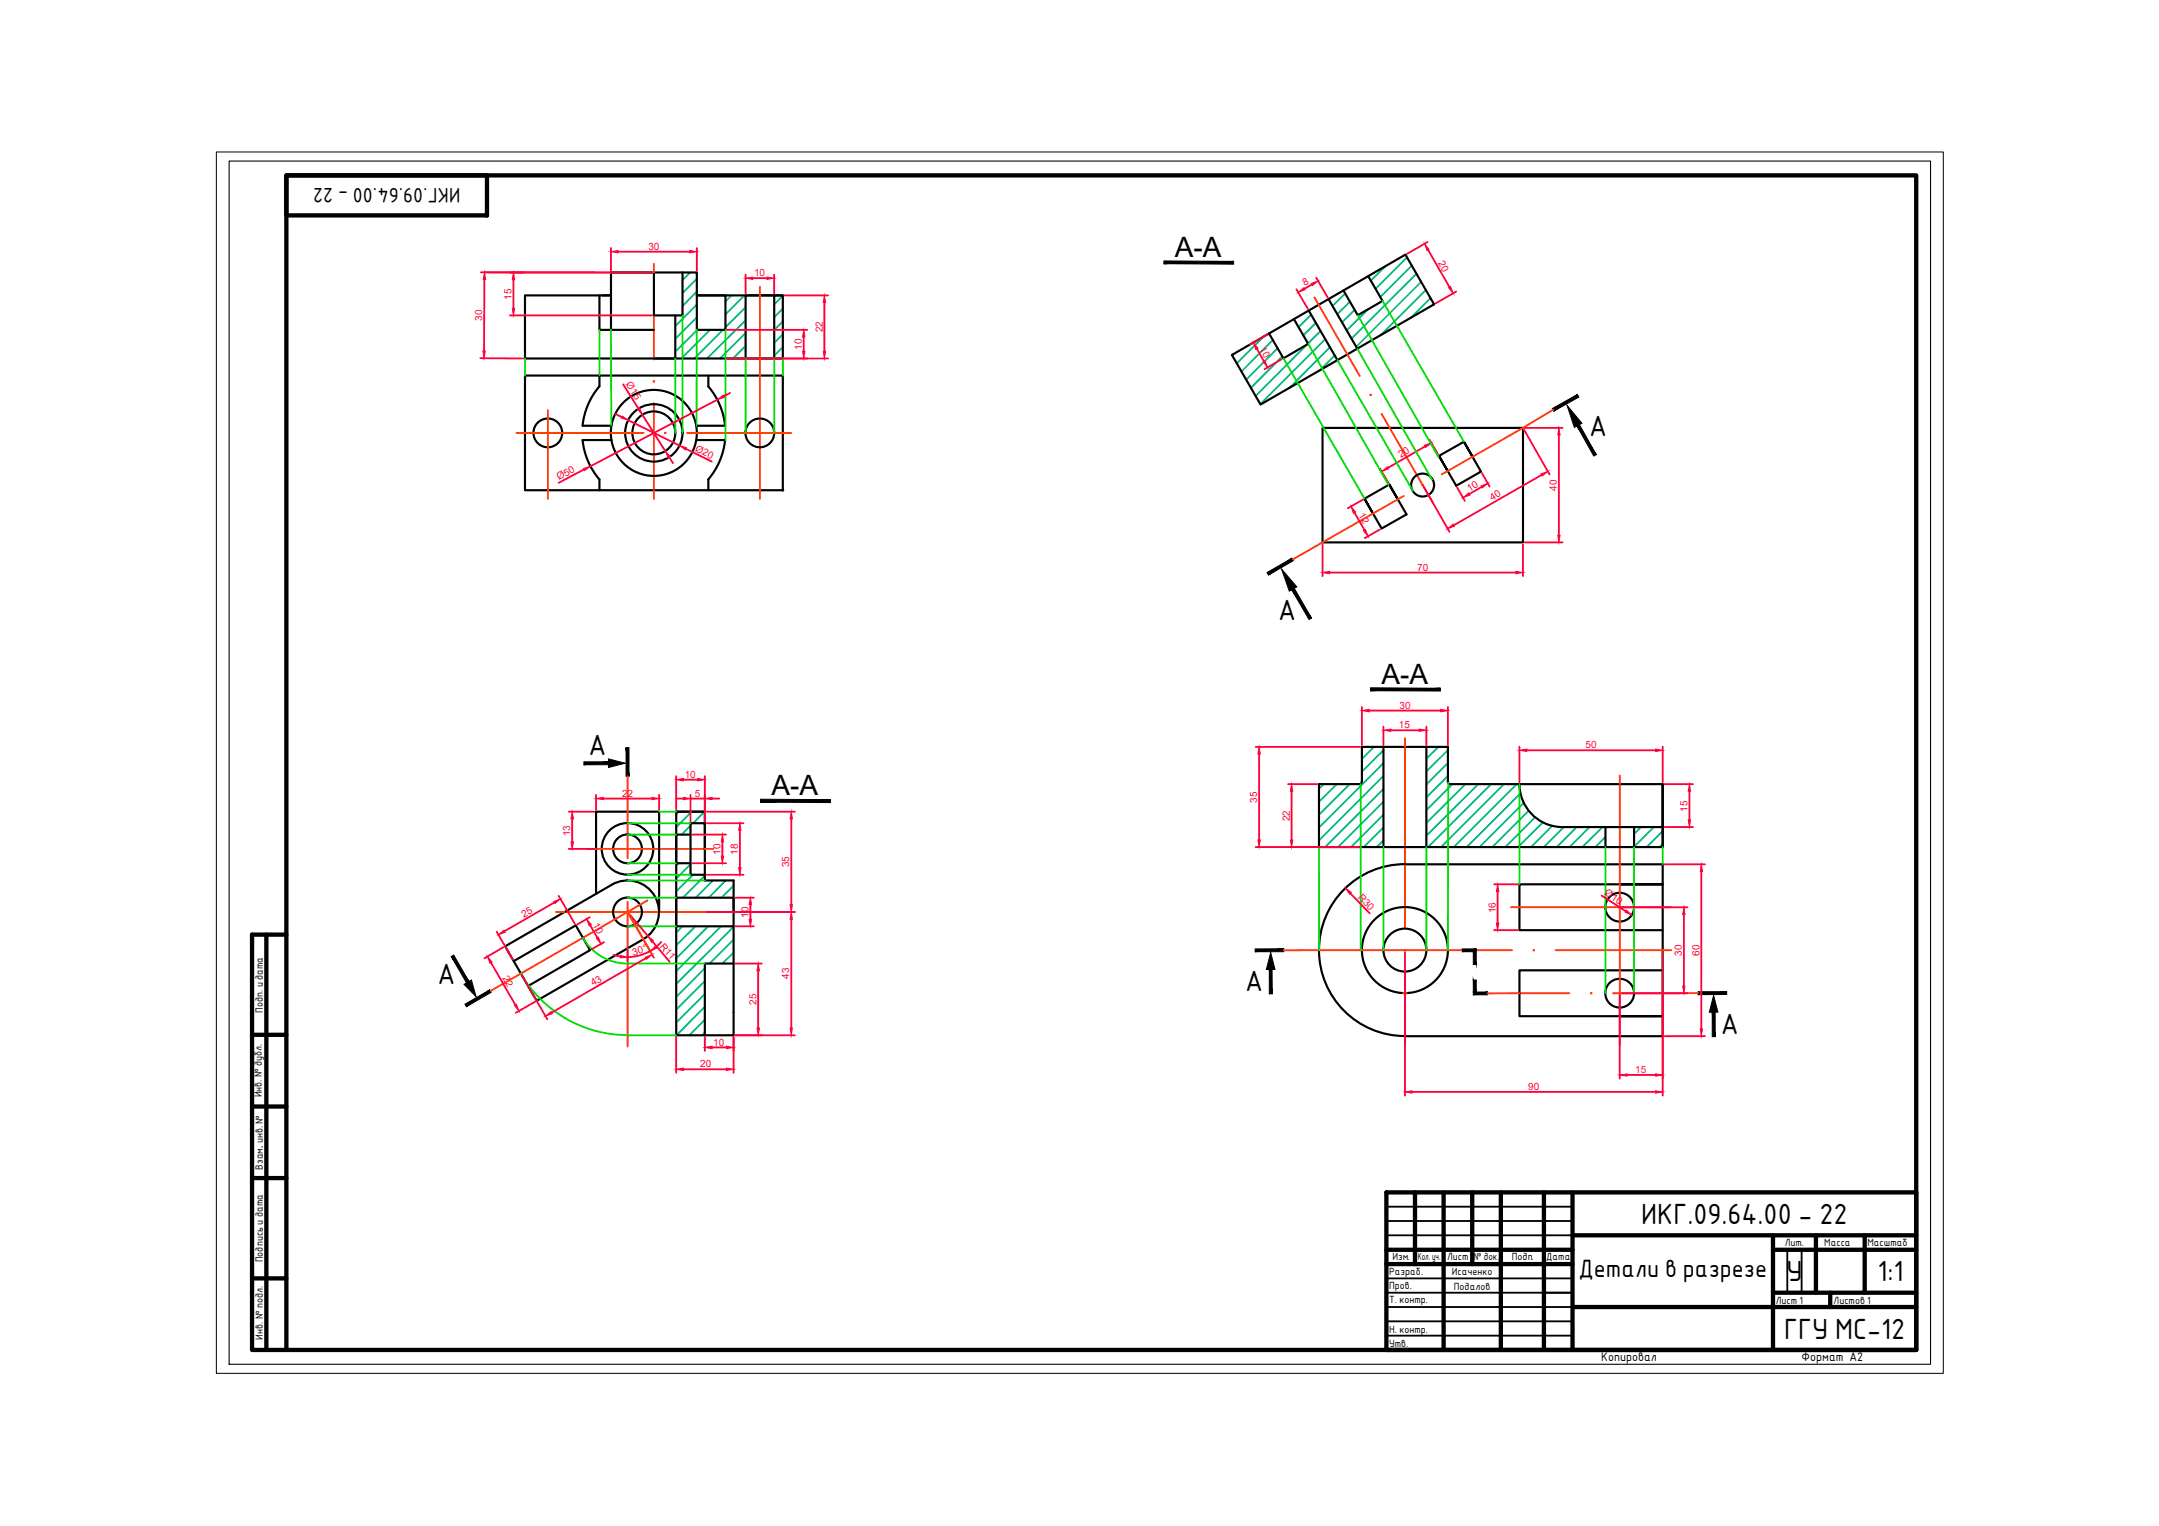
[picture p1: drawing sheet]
<svg xmlns="http://www.w3.org/2000/svg" width="297mm" height="210mm" viewBox="0 0 297 210" stroke-linecap="round" stroke-linejoin="round" font-family="sans-serif">
<!-- layer: 0 -->
<path d="M31.5 22.2h234.1v165.5h-234.1z" fill="none" stroke="#000" stroke-width=".15"/>
<path d="M39.4 24.1h224.2v161.6h-224.2zM36.6 128.6v57.1M39.4 128.6h-4.7v57.1h4.7M34.7 142.3h4.7M34.7 152.2h4.7M34.7 162h4.7M34.7 175.8h4.7" fill="none" stroke="#000" stroke-width=".59"/>
<path d="M39.4 128.6v57.1" fill="none" stroke="#000" stroke-width=".3"/>
<g fill="none" stroke="#000" stroke-width=".59">
<path d="M39.4 24.1h27.6v5.5h-27.6zM190.7 164h72.9v21.7h-72.9zM190.7 171.9h25.7M190.7 173.9h25.7M194.7 164v9.9M198.6 164v21.7M202.6 164v9.9M206.5 164v21.7M212.4 164v21.7M216.4 169.9h47.2M216.4 179.8h47.2M216.4 164v21.7"/>
<path d="M243.9 171.9h19.7M243.9 169.9v15.8M243.9 177.8h19.7M249.8 169.9v7.9M251.8 177.8v2M256.5 169.9v7.9"/>
</g>
<path d="M190.7 166h25.7M190.7 168h25.7M190.7 175.8h25.7M190.7 177.8h25.7M190.7 179.8h25.7M190.7 169.9h25.7M245.9 171.9v5.9M247.9 171.9v5.9M190.7 181.8h25.7M190.7 183.7h25.7" fill="none" stroke="#000" stroke-width=".25"/>
<g fill="none" stroke="#00b88a" stroke-width=".25">
<path d="M95 37.5l-1.1 1M95.9 38.3l-2 2M190.6 36.7l-2 1.9M193.6 35.4l-4.3 4.3M194.2 36.5l-4.3 4.3M194.9 37.6l-9 9M195.5 38.8l-8.9 8.9M196.2 39.9l-6.2 6.2M95.9 40.1l-2 2M95.9 41.9l-3 2.9M95.9 43.7l-3 2.9M95.9 45.4l-3 3"/>
<path d="M97.7 45.4l-3.9 3.9M99.5 45.4l-4 3.9M100.7 40.6l-.9 .9M102.4 40.6l-2.6 2.7M102.6 42.3l-2.8 2.7M102.6 44l-5.3 5.3M102.6 45.8l-3.5 3.5M102.6 47.6l-1.8 1.7M107.7 40.7l-1.2 1.2M107.7 42.5l-1.2 1.1M107.7 44.2l-1.2 1.2M107.7 46l-1.2 1.2"/>
<path d="M107.7 47.7l-1.2 1.2M169.6 48.7l-.1 .2M173.8 46.3l-3.7 3.7M175.1 46.8l-4.3 4.3M175.8 47.9l-4.3 4.3M176.4 49l-4.3 4.4M179.8 47.4l-7.1 7.1M180.4 43.3l-1.7 1.7M181 44.4l-1.7 1.7M181.7 45.5l-1.8 1.8M182.3 46.6l-8.9 9M183 47.8l-5.6 5.6"/>
<path d="M183.6 48.9l-2 2M185.1 40.4l-1.7 1.7M185.7 41.5l-1.7 1.7M186.4 42.6l-1.8 1.7M188.2 42.6l-2.9 2.9M196.8 41l-2.7 2.7M93.4 118.7l-.4 .4M93.4 111.6l-.4 .4M95 113.6l-1.2 1.2M95 118.9l-2 2M95.2 111.6l-2.2 2.2M96.9 111.6l-1.5 1.6"/>
<path d="M182.1 107.9l-.6 .6M183.9 107.9l-2.4 2.4M185.7 107.9l-4.2 4.2M189 102.7l-1.6 1.7M190.3 105l-8.8 8.8M190.3 106.7l-8.8 8.9M190.3 103.2l-2.9 2.9M190.3 108.5l-8 8M190.3 110.3l-6.2 6.2M190.3 112l-4.4 4.5M190.3 113.8l-2.7 2.7M190.3 115.6l-.9 .9"/>
<path d="M197.9 102.7l-1.7 1.7M199.2 104.9l-3 3M199.2 106.7l-3 3M199.2 103.2l-3 2.9M199.8 107.9l-3.6 3.5M201.6 107.9l-5.4 5.3M203.4 107.9l-7.2 7.1M205.2 107.9l-8.7 8.6M206.9 107.9l-8.6 8.6M208.7 107.9l-8.7 8.6M209.2 109.1l-7.4 7.4M209.6 110.4l-6 6.1"/>
<path d="M210.3 111.5l-5 5M211.2 112.4l-4.1 4.1M212.3 113.1l-3.4 3.4M213.6 113.6l-3 2.9M215.2 113.8l-2.8 2.7M216.9 113.8l-2.7 2.7M218.7 113.8l-2.8 2.7M220.5 113.8l-2.8 2.7M220.9 115.1l-1.4 1.4M225.8 113.8l-1 .9M227.5 113.8l-2.7 2.7M228.8 114.3l-2.2 2.2"/>
<path d="M228.8 116.1l-.5 .4M93.9 127.4l-.9 .9M95.3 120.3l-2.3 2.3M95.7 127.4l-2.7 2.6M97 120.5l-3 3M97 133.2l-4 3.9M97 135l-4 3.9M97 136.7l-4 4M97 138.5l-3.9 3.9M97.4 127.4l-4.4 4.4M98.1 121.1l-2.4 2.4M99.2 127.4l-6.2 6.2"/>
<path d="M99.9 121.1l-2.4 2.4M100.9 121.8l-1.6 1.7M100.9 127.5l-7.9 7.9M100.9 129.2l-3.3 3.3M100.9 131l-1.5 1.5M97 140.3l-2.1 2.1M97 142l-.4 .4"/>
</g>
<g fill="none" stroke="#000" stroke-width=".3">
<path d="M90 37.5v5.9h3.9v-5.9M188.2 38l2 3.4-3.4 2-2-3.4M72.2 40.6h11.9v-3.1h11.8v3.1h11.8v8.7h-35.5zM72.2 51.7h35.5v15.7h-35.5zM80.2 58.6h3.9M82.5 51.7v1.4a9.9 9.9 0 0 0-2.3 5.5M82.5 40.6v4.8h1.6M82.9 40.6h1.2v4.8h5.9M84.1 58.5l-.1 .1M92.9 43.4v5.9h-2.9M95.8 58.5l4 .1M95.9 40.6h3.9v4.8h-3.9z"/>
<path d="M97.5 51.7l-.1 1.4a9.9 9.9 0 0 1 2.4 5.5M106.5 40.6h-3.9v8.7M107.7 40.6h-1.2v8.7M169.5 48.8l23.9-13.8 3.9 6.9-23.9 13.7zM178 43.9l2 3.4-3.4 2-2-3.4M180.1 42.7l3.9 6.8M182 58.9h27.5v15.7h-27.5zM182.8 41.1l3.9 6.9M80.2 60.5a9.9 9.9 0 0 0 2.3 5.4v1.5M80.2 60.5h3.9M84 60.5h.1M95.9 60.5l-.1 .1"/>
<path d="M95.9 60.5h3.9M99.8 60.5a9.9 9.9 0 0 1-2.4 5.4l.1 1.5M191.1 66.6l-3.4 2M192.3 68.7l-1.2-2.1 2.4 4.2-3.4 1.9-2.4-4.1 1.2 2M201.4 60.8l-3.4 1.9M202.6 62.8l-1.2-2 2.4 4.1-3.5 1.9-2.3-4.1 1.2 2.1M93 111.6h4v9.5h3.9v21.3h-7.9v-30.8h4M95 114.8h-2v3.9h2M97 116.8v-3.6h-2v7.1h2M187.2 107.9h-5.7v8.6h47.3v-8.6v5.9h-14.2M190.3 102.7v13.8M196.2 102.7v13.8"/>
<path d="M199.2 107.5l.2 .4h29.4v8.6M199.2 107.5v-4.8h-11.8v4.7l-.2 .4M209 107.8a5.9 5.9 0 0 0 5.6 5.9M220.9 113.8v2.7M224.8 113.8v2.7M69.5 130.2l14.7-8.5a4.3 4.3 0 0 1 5.9 1.6 4.3 4.3 0 0 1-1.6 5.9l-14.7 8.5zM70.7 132.2l8.5-4.9 2 3.4-8.5 4.9M82 123v-11.4h8.7v13.8M100.9 125.4v-1.9h-7.9v3.9h7.9M100.9 132.5h-3.9v9.9M222.8 121.6h6h-19.8v6.3h19.8M228.8 133.5h-19.8v6.3h19.8h-6"/>
<path d="M193.3 142.5a11.8 11.8 0 0 1-11.8-11.8 11.8 11.8 0 0 1 11.8-11.8h35.5v23.6h-35.5"/>
<circle cx="75.4" cy="59.5" r="1.98"/>
<circle cx="90" cy="59.5" r="5.9"/>
<circle cx="90" cy="59.5" r="3.9"/>
<circle cx="90" cy="59.5" r="2.95"/>
<circle cx="104.5" cy="59.5" r="1.98"/>
<circle cx="195.7" cy="66.7" r="1.58"/>
<circle cx="86.3" cy="116.8" r="3.5"/>
<circle cx="86.3" cy="116.8" r="1.98"/>
<circle cx="86.3" cy="125.4" r="1.98"/>
<circle cx="193.3" cy="130.7" r="5.9"/>
<circle cx="193.3" cy="130.7" r="2.95"/>
<circle cx="222.8" cy="136.6" r="1.98"/>
<circle cx="222.8" cy="124.8" r="1.98"/>
</g>
<g fill="none" stroke="#ff3f00" stroke-width=".25">
<path d="M90 36.3v13.2M104.5 39.4v29.2M71 59.6h17.5M75.4 56.4v12.2M90 55.4v13.2M94.5 59.6h14.4M180.8 40.9l6.3 10.8M190.1 56.9l7 12.2M213.7 56.4l-4.2 2.5-11.1 6.3M193.1 68.2l-15.3 8.8M80.8 116.8h17.4M86.3 106.8v11.3"/>
<path d="M193.3 101.6v26.1M222.8 106.7v37M76.5 125.4h25.6M86.3 124.1v19.8M86.3 125.4l3.4 5.9M89.1 123.9l-21.6 12.4M193 136.6h.5M193.3 133.7v10M207.9 124.8h22M208 130.7h-31.4M214 130.7h15.9M215.9 136.6h-11.3"/>
<path d="M233.6 136.6h-11.7"/>
</g>
<g fill="#ff3f00" stroke="#ff3f00" stroke-width=".14">
<circle cx="90" cy="52.5" r=".11"/>
<circle cx="91.5" cy="59.6" r=".11"/>
<circle cx="188.6" cy="54.3" r=".11"/>
<circle cx="195.7" cy="66.7" r=".11"/>
<circle cx="193.3" cy="130.7" r=".11"/>
<circle cx="211" cy="130.7" r=".11"/>
<circle cx="218.9" cy="136.6" r=".11"/>
<circle cx="86.3" cy="121" r=".11"/>
</g>
<g fill="#000" stroke="#000" stroke-width=".14">
<path d="M215.6 55.7l2 2.5-1 .6zM176.3 78.3l2.1 2.4-1 .6zM83.7 104.4l2.3 .6-2.3 .6zM63.8 135.4l1.1-.6 .6 2.3zM174.8 131l.6 2.3h-1.2zM235.8 136.9l.6 2.3h-1.2z"/>
<path d="M160.1 35.9v.4l9.6-.3zM160.1 36.3l9.6-.3v.3z"/>
<path d="M213.6 56.2l.2 .4 3.2-2.3zM213.8 56.6l3.2-2.3 .2 .3z"/>
<path d="M217 58.6l2.6 3.9-2.3-4.1zM217 58.6l2.6 3.9-.3 .2z"/>
<path d="M174.5 79.1l3.4-2-.2-.3zM174.3 78.8l3.4-2-3.2 2.3z"/>
<path d="M177.7 81.1l2.7 3.9-2.3-4.1zM177.7 81.1l2.7 3.9-.3 .2z"/>
<path d="M188.6 94.6v.4l9.6-.3zM188.6 95l9.6-.3v.4z"/>
<path d="M80.3 105.2h3.4v-.4zM80.3 104.8h3.4l-3.4 .4z"/>
<path d="M86.1 102.8v4h.4zM86.1 102.8h.4v4z"/>
<path d="M104.6 109.9v.4l9.6-.3zM104.6 110.3l9.6-.3v.4z"/>
<path d="M62.1 131.6l2.1 3.6 .3-.2zM62.1 131.6l.3-.2 2.1 3.6z"/>
<path d="M64.2 138.5l3.4-2-.2-.3zM64 138.1l3.4-1.9-3.2 2.3z"/>
<path d="M174.6 133.3l.4 3.4v-3.4zM174.6 133.3l.4 3.4h-.4z"/>
<path d="M172.7 130.9h3.9v-.4zM172.7 130.5h3.9l-3.9 .4z"/>
<path d="M201.2 130.9h1.9v-.4zM201.2 130.5h1.9l-1.9 .4z"/>
<path d="M202.7 130.9l.4 1.8v-1.8zM202.7 130.9l.4 1.8h-.4z"/>
<path d="M202.7 134.8l.4 1.7v-1.7zM202.7 134.8l.4 1.7h-.4z"/>
<path d="M202.7 136.8h1.9v-.3zM202.7 136.5h1.9l-1.9 .3z"/>
<path d="M235.6 139.2l.4 3.4v-3.4zM235.6 139.2l.4 3.4h-.4z"/>
<path d="M233.6 136.8h4v-.4zM233.6 136.4h4l-4 .4z"/>
<circle cx="107.7" cy="67.4" r=".12"/>
</g>
<g fill="none" stroke="#0d0" stroke-width=".25">
<path d="M72.2 49.3v2.4M82.5 45.4v6.3M84.1 45.4v13.2M92.9 49.3v10.3M93.9 43.4v16.2M95.9 45.4l-.1 13.2M99.8 45.4v15.1M102.6 49.3v10.3M106.5 49.3v10.3M107.7 49.3v2.4M176.6 49.3l11.1 19.3M180 47.3l11 19.4"/>
<path d="M184 49.5l10.4 18M186.7 48l10.3 18M186.8 43.4l11.1 19.4M190.2 41.4l11.2 19.4M86.3 118.7h6.7M86.3 114.8h6.7M86.3 113.2h8.7M90.7 111.6h2.3M181.5 116.5v14.2M187.2 107.9v22.8M190.3 116.5v14.2M196.2 116.5v14.2"/>
<path d="M199.2 107.7v23M209 107.9v13.7M220.9 116.5v20.1M224.8 116.5v20.1M228.8 116.5v2.4M71.7 133.9a16.9 16.9 0 0 0 14.6 8.5h6.7M80.2 129a7.1 7.1 0 0 0 6.1 3.5h10.7M86.3 127.4h6.7M86.3 123.5h6.7M86.3 120.3h8.7M86.3 121.1h10.7"/>
</g>
<g fill="none" stroke="#ff003f" stroke-width=".25">
<path d="M66.2 37.5h5.8M66.6 38.4v9.9M66.7 37.5h17.4M70.2 37.5h19.5M70.6 38.5v3.9M84.1 34.1v3.1M85 34.6h9.9M95.9 34.1v3.1M102.6 37.8v2.6M103.6 38.3h1.9M106.5 37.8v2.6M178.4 39.8l1.5 2.7"/>
<path d="M180.5 39.1l-1 .6M181.1 38.2l1.6 2.7M196.4 33.3l-2.8 1.6M196.5 34.4l2.9 5.1M66.1 49.3h5.9M70.2 43.4h19.5M84.7 56.9l.8 .5M85.7 52.9l2.1 3.3M86.4 57.8l7.1 3.5M88.4 57.1l3.1 5M98.7 55l-17.5 9.1M100.1 45.4h11"/>
<path d="M100.1 49.3h13.8M100.4 54.1l-.8 .4M107.9 40.6h6M110.6 46.3v2M113.4 41.6v6.7M172.9 48l1 1.7M174.4 46l-2.4 1.4M176.3 49.4l-2.3 1.4M200.3 40.1l-2.8 1.6M209.7 59.1l3.5 6.2M209.8 58.9h5.2M214.5 59.8v13.8"/>
<path d="M80.4 64.6l-3.5 1.8M92.1 62.9l.5 .8M94.4 61.7l3.5 1.8M182 74.9v4.3M182.9 78.8h25.7M186.4 70.5l1.3 2.4M187.5 68.7l-2.1 1.2M189.9 64.4l1.1 2M189.9 72.8l-2.1 1.2M195.9 66.9l3.5 6.2M196.1 61.4l-5.1 3M196.7 60.5l1.2 2"/>
<path d="M200.5 67l1 1.9M203.8 67l-1.7 1M203.9 65.1l1 1.8M209.5 74.9v4.3M209.8 74.6h5.2M212.1 65.3l-12.1 6.9M187.4 97.3v5.2M188.4 97.7h9.8M190.3 99.9v2.6M196.2 99.9v2.6M199.2 97.3v5.2M78.2 111.6h3.6"/>
<path d="M78.2 116.8h3.6M78.7 112.6v3.2M82 109.3v2.1M83 109.8h6.7M90.7 109.3v2.1M93 106.8v4.6M93 109.8h1M94 107.2h2M95 109.3v3.7M95 109.8h2M95.3 114.8h4.6M95.3 118.7h4.6"/>
<path d="M97 106.8v6.2M97.2 111.6h12.2M97.2 113.2h5.1M98 109.8h1M99.4 115.8v2M101.8 114.2v5.1M108.9 112.6v11.9M172.7 116.5h14.3M172.7 102.7h14.4M173.2 103.7v11.8M177.2 107.9h4M177.7 108.8v6.7"/>
<path d="M191.3 100.4h4M209 102.7v4.9M210 103.2h17.8M228.8 102.7v4.9M229 107.9h3.9M229 113.8h3.9M229 118.9h5.6M232.4 108.8v4M234.1 119.9v21.6M67.5 132.4l3.4 5.8M68.3 128.2l2.3 3.8M69.3 130.3l-2.7 1.5"/>
<path d="M71.8 134.1l3.5 6.1M73.6 137.8l-2.6 1.5M76.3 124.1l-6.9 4M76.9 123.2l2.2 3.9M81.1 126.2l-1.7 1M81.2 127.3l1 1.7M83.1 129.6l-1.7 1M84.4 131.3l1 .3M86.3 125.4l2.8 3.3M86.3 130.7v1.5M86.5 125.7l3.5 6M88.9 131.8l-13 7.5"/>
<path d="M89.4 130.8l-1.5 .6-1.6 .2M89.8 129.5l2.3 2.8M91 129.6l-.8 .7M97.2 125.4h12.2M97.2 120.3h5.1M101.2 132.5h3.6M101.2 123.5h2.5M101.2 127.4h2.5M103.2 124.5v1.9M104.3 133.5v7.9M108.9 126.4v15M185.8 122.9l2.7 2.7"/>
<path d="M193.3 131v19.7M205.6 121.6h3.2M205.6 127.9h3.2M206 122.6v4.4M220.4 123.2l3.3 2.1M222.8 136.9v11.5M223.1 124.8h9.1M223.1 136.6h9.1M228.8 131v19.7M231.7 125.8v9.8M93 142.6v5M94 147.1h5.9"/>
<path d="M97 142.6v2M98 144.1h1.9M100.9 142.6v5M101.2 142.4h8.2M194.3 150.2h33.5M223.8 147.9h4M229 142.5h5.6"/>
</g>
<g fill="#ff003f" stroke="#ff003f" stroke-width=".14">
<path d="M66.4 48.3h.4l-.2 1z"/>
<path d="M66.7 37.5l.1 .9h-.3z"/>
<path d="M70.5 42.4h.3l-.2 1z"/>
<path d="M70.6 37.5l.2 1h-.3z"/>
<path d="M110.6 45.4l.2 .9h-.4z"/>
<path d="M110.4 48.3h.4l-.2 1z"/>
<path d="M113.4 40.6l.2 1h-.3z"/>
<path d="M113.3 48.3h.3l-.2 1z"/>
<path d="M102.6 38.3l1-.2v.3z"/>
<path d="M105.5 38.1l1 .2-1 .1z"/>
<path d="M84.1 34.6l.9-.1v.3z"/>
<path d="M94.9 34.5l1 .1-1 .2z"/>
<path d="M85.6 57.2l.8 .6-.9-.3z"/>
<path d="M93.5 61.3l1 .3-.2 .3z"/>
<path d="M98.7 55l.8-.6 .1 .3z"/>
<path d="M80.3 64.4l.9-.3-.8 .6z"/>
<path d="M104.3 132.5l.2 1h-.4z"/>
<path d="M104.1 141.4h.4l-.2 1z"/>
<path d="M108.9 125.4l.1 1h-.3z"/>
<path d="M108.7 141.4h.3l-.1 1z"/>
<path d="M108.9 111.6l.1 1h-.3z"/>
<path d="M108.7 124.5h.3l-.1 .9z"/>
<path d="M93 107.2l1-.1v.3z"/>
<path d="M96 107.1l1 .1-1 .2z"/>
<path d="M94 109.7l1 .1-1 .2z"/>
<path d="M97 109.8l1-.1v.3z"/>
<path d="M82 109.8l1-.1v.3z"/>
<path d="M89.7 109.7l1 .1-1 .2z"/>
<path d="M78.7 111.6l.2 1h-.3z"/>
<path d="M78.6 115.8h.3l-.2 1z"/>
<path d="M99.4 114.8l.2 1h-.4z"/>
<path d="M99.2 117.8h.4l-.2 .9z"/>
<path d="M101.8 113.2l.1 1h-.3z"/>
<path d="M101.6 119.3h.3l-.1 1z"/>
<path d="M89.1 128.7l.8 .7-.3 .2z"/>
<path d="M75 139.8l.8-.7 .2 .3z"/>
<path d="M88.8 131.7l.9-.4-.8 .6z"/>
<path d="M85.4 131.4l.9 .3-.9 .1z"/>
<path d="M89.5 130.8l.7-.7 .1 .3z"/>
<path d="M80.7 126.4l.7 .8-.3 .2z"/>
<path d="M82 129.1l.3-.2 .4 .9z"/>
<path d="M68.6 128.6l.7-.7 .2 .3z"/>
<path d="M76.2 124l.9-.4-.7 .7z"/>
<path d="M67.1 131.6l.6 .7-.3 .2z"/>
<path d="M70.8 138.3l.2-.2 .4 1z"/>
<path d="M93 147.1l1-.2v.3z"/>
<path d="M99.9 146.9l1 .2-1 .1z"/>
<path d="M97 144.1l1-.2v.3z"/>
<path d="M99.9 143.9l1 .2-1 .1z"/>
<path d="M103.2 123.5l.2 1h-.3z"/>
<path d="M103.1 126.4h.3l-.2 1z"/>
<path d="M177.7 107.9l.2 .9h-.4z"/>
<path d="M177.5 115.5h.4l-.2 1z"/>
<path d="M173.2 102.7l.2 1h-.3z"/>
<path d="M173.1 115.5h.3l-.2 1z"/>
<path d="M187.4 97.7l1-.1v.3z"/>
<path d="M198.2 97.6l1 .1-1 .2z"/>
<path d="M190.3 100.4l1-.1v.3z"/>
<path d="M195.3 100.3l.9 .1-.9 .2z"/>
<path d="M209 103.2l1-.2v.4z"/>
<path d="M227.8 103l1 .2-1 .2z"/>
<path d="M232.4 107.9l.2 .9h-.3z"/>
<path d="M232.3 112.8h.3l-.2 1z"/>
<path d="M222.8 147.9l1-.2v.3z"/>
<path d="M227.8 147.7l1 .2-1 .1z"/>
<path d="M234.1 118.9l.1 1h-.3z"/>
<path d="M233.9 141.5h.3l-.1 1z"/>
<path d="M231.7 124.8l.1 1h-.3z"/>
<path d="M231.5 135.6h.3l-.1 1z"/>
<path d="M223.8 125.2l.7 .7-.9-.4z"/>
<path d="M193.3 150.2l1-.2v.4z"/>
<path d="M227.8 150l1 .2-1 .2z"/>
<path d="M185.1 122.2l.8 .6-.2 .2z"/>
<path d="M206 121.6l.2 1h-.3z"/>
<path d="M205.9 127h.3l-.2 .9z"/>
<path d="M178.6 40.2l.8-.6 .1 .2z"/>
<path d="M180.4 39l.9-.4-.7 .7z"/>
<path d="M190.1 64.8l.8-.6 .1 .3z"/>
<path d="M196 61.2l.9-.3-.7 .6z"/>
<path d="M199.2 72.7l.7-.6 .2 .3z"/>
<path d="M212 65.2l1-.4-.8 .7z"/>
<path d="M201.3 68.4l.8-.6 .1 .3z"/>
<path d="M203.8 66.8l.9-.3-.8 .6z"/>
<path d="M185.9 69.7l.6 .7-.3 .2z"/>
<path d="M187.6 73l.3-.2 .3 1z"/>
<path d="M182 78.8l.9-.2v.3z"/>
<path d="M208.6 78.6l.9 .2-.9 .1z"/>
<path d="M214.5 58.9l.1 .9h-.3z"/>
<path d="M214.3 73.6h.3l-.1 1z"/>
<path d="M173.8 49.8l.2-.2 .4 .9z"/>
<path d="M172.4 47.1l.7 .8-.3 .2z"/>
<path d="M196 33.5l.6 .8-.3 .2z"/>
<path d="M199.3 39.6l.3-.2 .3 1z"/>
<path d="M91.5 62.1l.7 .7-.3 .2z"/>
<path d="M87.7 56.3l.3-.2 .4 1z"/>
</g>
<!-- layer: 0 -->
<path d="M29.8 20.9h237.6v168h-237.6z" fill="none" stroke="#000" stroke-width=".14"/>
<g font-size="3.9">
<text x="161.6" y="35.3">A-A</text>
<text x="218.7" y="60">А</text>
<text x="175.9" y="85.3">А</text>
<text x="190.1" y="94.1">A-A</text>
<text x="80.9" y="103.8">А</text>
<text x="106.2" y="109.4">A-A</text>
<text x="60.2" y="135.3">А</text>
<text x="171.3" y="136.3">А</text>
<text x="236.8" y="142.2">А</text>
<text x="225.8" y="168.4">ИКГ.09.64.00 - 22</text>
<text x="245.8" y="176.2">У</text>
<text x="258.3" y="176.2">1:1</text>
<text x="245.5" y="184.1">ГГУ МС-12</text>
</g>
<text font-size="3.3" x="217.2" y="175.7">Детали в разрезе</text>
<text font-size="2.8" x="63.3" y="25.9" transform="rotate(180 63.3 25.9)">ИКГ.09.64.00 - 22</text>
<g font-size="1.7">
<text x="220.3" y="187.3">Копировал</text>
<text x="247.9" y="187.3">Формат A2</text>
</g>
<g font-size="1.4" fill="#ff003f">
<text x="89.2" y="34.3">30</text>
<text x="70.4" y="41.2" transform="rotate(-90 70.4 41.2)">15</text>
<text x="103.7" y="38">10</text>
<text x="179.5" y="39.4" transform="rotate(-30 179.5 39.4)">8</text>
<text x="197.8" y="36.1" transform="rotate(60 197.8 36.1)">20</text>
<text x="66.3" y="44.1" transform="rotate(-89 66.3 44.1)">30</text>
<text x="113.2" y="45.7" transform="rotate(-90 113.2 45.7)">22</text>
<text x="173.2" y="48" transform="rotate(60 173.2 48)">10</text>
<text x="86.1" y="52.9" transform="rotate(58 86.1 52.9)">Ø15</text>
<text x="110.3" y="48.1" transform="rotate(-90 110.3 48.1)">10</text>
<text x="95.6" y="62" transform="rotate(26 95.6 62)">Ø20</text>
<text x="192.7" y="63" transform="rotate(-30 192.7 63)">20</text>
<text x="76.9" y="66.1" transform="rotate(-28 76.9 66.1)">Ø50</text>
<text x="186.9" y="70.9" transform="rotate(61 186.9 70.9)">12</text>
<text x="202.2" y="67.6" transform="rotate(-30 202.2 67.6)">10</text>
<text x="205.3" y="68.9" transform="rotate(-30 205.3 68.9)">40</text>
<text x="214.2" y="67.5" transform="rotate(-90 214.2 67.5)">40</text>
<text x="195" y="78.5">70</text>
<text x="192.5" y="100.2">15</text>
<text x="192.5" y="97.5">30</text>
<text x="94.2" y="107">10</text>
<text x="218.2" y="102.9">50</text>
<text x="85.6" y="109.6">22</text>
<text x="95.6" y="109.6">5</text>
<text x="173" y="110.4" transform="rotate(-90 173 110.4)">35</text>
<text x="177.5" y="112.9" transform="rotate(-90 177.5 112.9)">22</text>
<text x="232.2" y="111.6" transform="rotate(-90 232.2 111.6)">15</text>
<text x="78.5" y="115" transform="rotate(-90 78.5 115)">13</text>
<text x="99.1" y="117.6" transform="rotate(-90 99.1 117.6)">10</text>
<text x="101.5" y="117.6" transform="rotate(-90 101.5 117.6)">18</text>
<text x="108.6" y="119.3" transform="rotate(-90 108.6 119.3)">35</text>
<text x="186.8" y="123.5" transform="rotate(46 186.8 123.5)">R30</text>
<text x="205.8" y="125.6" transform="rotate(-90 205.8 125.6)">16</text>
<text x="220.7" y="123" transform="rotate(33 220.7 123)">Ø10</text>
<text x="72.1" y="126.3" transform="rotate(-30 72.1 126.3)">25</text>
<text x="81.5" y="127.3" transform="rotate(60 81.5 127.3)">10</text>
<text x="87.2" y="131.4" transform="rotate(-17 87.2 131.4)">30°</text>
<text x="90.7" y="130.2" transform="rotate(50 90.7 130.2)">R11</text>
<text x="103" y="126.3" transform="rotate(-90 103 126.3)">10</text>
<text x="231.4" y="131.5" transform="rotate(-90 231.4 131.5)">30</text>
<text x="233.8" y="131.5" transform="rotate(-90 233.8 131.5)">60</text>
<text x="69.1" y="134.5" transform="rotate(60 69.1 134.5)">22</text>
<text x="81.6" y="135.7" transform="rotate(-30 81.6 135.7)">43</text>
<text x="108.6" y="134.7" transform="rotate(-90 108.6 134.7)">43</text>
<text x="98.1" y="143.8">10</text>
<text x="104.1" y="138.2" transform="rotate(-90 104.1 138.2)">25</text>
<text x="96.3" y="146.8">20</text>
<text x="210.3" y="149.9">90</text>
<text x="225" y="147.6">15</text>
</g>
<g font-size="1.4">
<text x="36.2" y="139.3" transform="rotate(-90 36.2 139.3)">Подп. и дата</text>
<text x="36" y="151" transform="rotate(-90 36 151)">Инв. № дубл.</text>
<text x="36.2" y="160.9" transform="rotate(-90 36.2 160.9)">Взам. инв. №</text>
<text x="36.2" y="157.9" transform="rotate(-90 36.2 157.9)">.</text>
<text x="36.2" y="173.6" transform="rotate(-90 36.2 173.6)">Подпись и дата</text>
<text x="191.6" y="173.4">Изм.</text>
<text x="195.1" y="173.4">Кол. уч.</text>
<text x="199.1" y="173.4">Лист</text>
<text x="202.8" y="173.4">№ док.</text>
<text x="208" y="173.4">Подп.</text>
<text x="212.7" y="173.3">Дата</text>
<text x="245.6" y="171.4">Лит.</text>
<text x="251" y="171.4">Масса</text>
<text x="256.9" y="171.4">Масштаб</text>
<text x="191.1" y="175.3">Разраб.</text>
<text x="191.1" y="177.3">Пров.</text>
<text x="191.1" y="179.3">Т. контр.</text>
<text x="199.7" y="175.4">Исаченко</text>
<text x="200" y="177.4">Подалов</text>
<text x="244.3" y="179.4">Лист 1</text>
<text x="252.3" y="179.4">Листов 1</text>
<text x="36.2" y="184.3" transform="rotate(-90 36.2 184.3)">Инв. № подл.</text>
<text x="191.1" y="183.3">Н. контр.</text>
<text x="191.1" y="185.3">Утв.</text>
</g>
</svg>
